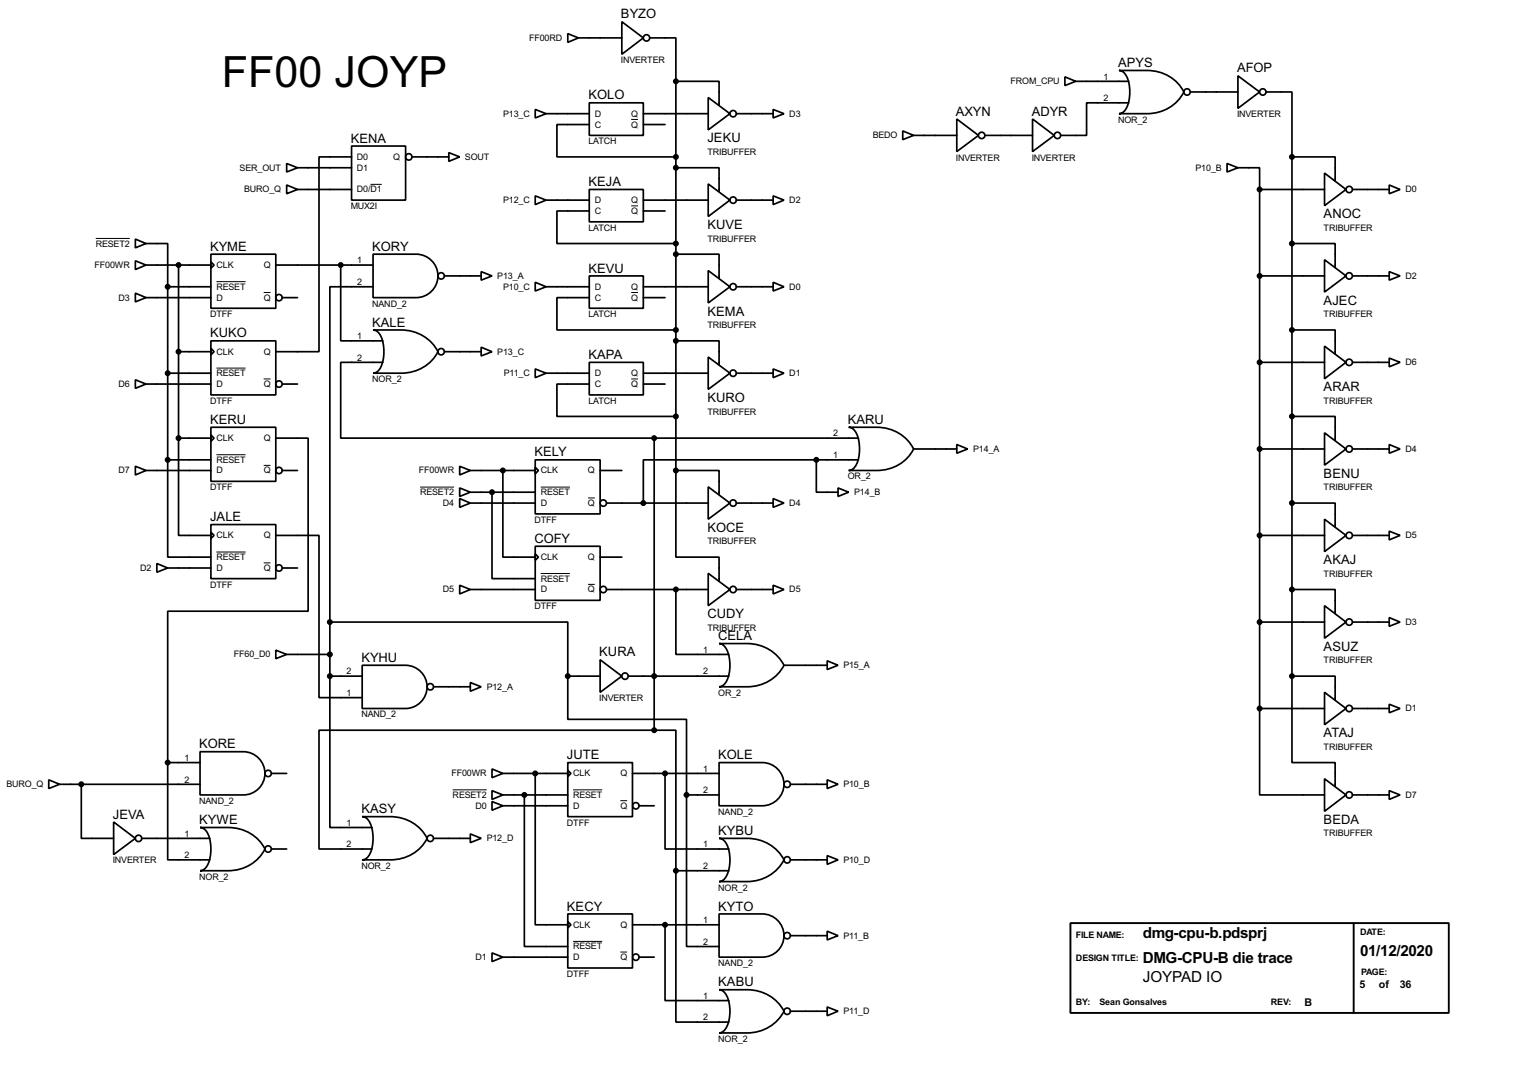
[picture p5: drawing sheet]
<svg xmlns="http://www.w3.org/2000/svg" width="358mm" height="256mm" viewBox="0 0 358 256" stroke-linecap="round" stroke-linejoin="round" font-family="sans-serif">
<g fill="none" stroke="#000" stroke-width=".4">
<path d="M133.4 7.9l2.5 1-2.5 1.1zM135.9 8.9h10.2M146.1 5.1l5.1 3.8-5.1 3.9zM152.7 8.9h6.1v10.2M158.8 19.1h10.2v5.6M158.8 19.1v91.4M250.2 18.1l2.6 1-2.6 1zM252.8 19.1h12.4M262.9 16.6h6.6a9.5 9.5 0 0 1 8.7 5 9.5 9.5 0 0 1-8.7 5.1h-6.6a3.2 3.2 0 0 0 2.4-3.1 7.7 7.7 0 0 0-1.3-6.6zM290.9 17.8l5.1 3.8-5.1 3.9zM67.4 38.4l2.5 1-2.5 1zM69.9 39.4h12.7"/>
<path d="M82.6 34.3h12.7v12.7h-12.7zM82.6 36.9h-7.6v45.7h-10.2M96.8 36.9h8.7M105.5 35.9l2.5 1-2.5 1zM125.8 25.7l2.5 1-2.5 1zM128.3 26.7h10.2M138.5 24.2h12.7v7.6h-12.7zM138.5 29.3h-7.6v7.6h27.9M151.2 26.7h15.2M151.2 29.3h5.1M158.8 39.4h10.2v5.6M166.4 22.9l5.1 3.8-5.1 3.8z"/>
<path d="M173 26.7h8.7M181.7 25.7l2.5 1-2.5 1zM212.1 30.8l2.6 1-2.6 1zM214.7 31.8h10.1M224.8 28l5.1 3.8-5.1 3.8zM231.4 31.8h11.2M242.6 28l5.1 3.8-5.1 3.8zM265.2 24.2h-9.9v7.6h-6.1M279.7 21.6h11.2M288.3 38.4l2.6 1-2.6 1zM290.9 39.4h5.1v5.1M297.5 21.6h6.1v15.3"/>
<path d="M303.6 36.9h10.1v5.6M303.6 36.9v121.9M31.8 56.2l2.5 1-2.5 1zM34.3 57.2h5.1v10.2M49.6 59.7h15.2v12.7h-15.2zM67.4 43.5l2.5 1-2.5 1zM69.9 44.5h12.7M87.7 59.7h10.1a5.1 5.1 0 0 1 5.1 5.1 5.1 5.1 0 0 1-5.1 5.1h-10.1zM125.8 46l2.5 1-2.5 1.1zM128.3 47h10.2M138.5 44.5h12.7v7.6h-12.7zM138.5 49.6h-7.6v7.6h27.9"/>
<path d="M151.2 47h15.2M151.2 49.6h5.1M158.8 59.7h10.2v5.6M166.4 43.2l5.1 3.8-5.1 3.9zM173 47h8.7M181.7 46l2.5 1-2.5 1.1zM296 44.5h15.2M296 44.5v121.9M303.6 57.2h10.1v5.6M311.2 40.7l5.1 3.8-5.1 3.8zM317.8 44.5h8.6M326.4 43.5l2.6 1-2.6 1z"/>
<path d="M31.8 68.9l2.5 1-2.5 1zM31.8 61.3l2.5 1-2.5 1zM34.3 69.9h15.3M34.3 62.3h15.3M39.4 67.4h10.2M39.4 67.4v40.6M42 62.3v40.6M49.6 61.5l.7 .8-.7 .7zM64.8 62.3h22.9M66.3 69.9h3.6M80.1 62.3v17.8h9.9M87.7 77.5h6.6a9.6 9.6 0 0 1 8.6 5.1 9.5 9.5 0 0 1-8.6 5.1h-6.6a3.2 3.2 0 0 0 2.3-3.2 7.8 7.8 0 0 0-1.3-6.6z"/>
<path d="M87.7 67.4h-10.2v78.7M104.4 64.8h8.7M113.1 63.8l2.5 1-2.5 1zM125.8 66.3l2.5 1.1-2.5 1zM128.3 67.4h10.2M138.5 64.8h12.7v7.6h-12.7zM138.5 69.9h-7.6v7.6h27.9M151.2 67.4h15.2M151.2 69.9h5.1M166.4 63.6l5.1 3.8-5.1 3.8zM173 67.4h8.7M181.7 66.3l2.5 1.1-2.5 1z"/>
<path d="M296 64.8h15.2M303.6 77.5h10.1v5.6M311.2 61l5.1 3.8-5.1 3.8zM317.8 64.8h8.6M326.4 63.8l2.6 1-2.6 1zM31.8 89.2l2.5 1-2.5 1zM34.3 90.2h15.3M39.4 87.7h10.2M42 82.6h7.6M49.6 80.1h15.2v12.7h-15.2zM49.6 81.8l.7 .8-.7 .8zM66.3 90.2h3.6"/>
<path d="M90 85.1h-9.9v17.8h73.6M104.4 82.6h8.7M113.1 81.6l2.5 1-2.5 1zM125.8 86.7l2.5 1-2.5 1zM128.3 87.7h10.2M138.5 85.1h12.7v7.7h-12.7zM138.5 90.2h-7.6v7.6h27.9M151.2 87.7h15.2M151.2 90.2h5.1M158.8 80.1h10.2v5.6M166.4 83.9l5.1 3.8-5.1 3.8zM173 87.7h8.7"/>
<path d="M181.7 86.7l2.5 1-2.5 1zM296 85.1h15.2M303.6 97.8h10.1v5.6M311.2 81.3l5.1 3.8-5.1 3.9zM317.8 85.1h8.6M326.4 84.1l2.6 1-2.6 1.1zM31.8 109.5l2.5 1-2.5 1.1zM34.3 110.5h15.3M39.4 108v22.9h10.2M39.4 108h10.2M42 102.9v22.9h7.6M42 102.9h7.6"/>
<path d="M49.6 100.4h15.2v12.7h-15.2zM49.6 102.2l.7 .7-.7 .8zM64.8 102.9h7.6v40.7h-33v35.5M66.3 110.5h3.6M108 117.1l2.5 1.1-2.5 1zM108 109.5l2.5 1-2.5 1.1zM108 114.6l2.5 1-2.5 1zM110.5 118.2h15.3M110.5 110.5h15.3M110.5 115.6h15.3M115.6 115.6v20.3h10.2M118.2 110.5v20.4h7.6"/>
<path d="M125.8 108h15.2v12.7h-15.2zM125.8 109.8l.7 .7-.7 .8zM141 110.5h5.1M142.5 118.2h23.9M153.7 102.9h48M153.7 102.9v68.6M158.8 110.5h10.2v5.6M158.8 110.5v20.4h10.2v5.6M166.4 114.4l5.1 3.8-5.1 3.8zM173 118.2h8.7M181.7 117.1l2.5 1.1-2.5 1zM191.8 108h-40.6v10.2"/>
<path d="M191.8 108v7.6h5.1M191.8 108h9.9M196.9 114.6l2.5 1-2.5 1zM199.4 100.4h6.6a9.5 9.5 0 0 1 8.7 5.1 9.5 9.5 0 0 1-8.7 5h-6.6a3.1 3.1 0 0 0 2.4-3.1 7.8 7.8 0 0 0-1.3-6.6zM214.7 105.5h10.1M224.8 104.4l2.6 1.1-2.6 1zM296 105.5h15.2M303.6 118.2h10.1v5.6M311.2 101.7l5.1 3.8-5.1 3.8zM317.8 105.5h8.6M326.4 104.4l2.6 1.1-2.6 1zM36.9 132.4l2.5 1-2.5 1z"/>
<path d="M39.4 133.4h10.2M49.6 123.2h15.2v12.7h-15.2zM49.6 125l.7 .8-.7 .7zM64.8 125.8h10.2v38.1h10.1M66.3 133.4h3.6M108 137.5l2.5 1-2.5 1zM110.5 138.5h15.3M125.8 128.3h15.2v12.7h-15.2zM125.8 130.1l.7 .8-.7 .7zM141 130.9h5.1M142.5 138.5h23.9M158.8 138.5v15.2h12.5"/>
<path d="M166.4 134.7l5.1 3.8-5.1 3.8zM173 138.5h8.7M181.7 137.5l2.5 1-2.5 1zM296 125.8h15.2M303.6 138.5h10.1v5.6M311.2 122l5.1 3.8-5.1 3.8zM317.8 125.8h8.6M326.4 124.8l2.6 1-2.6 1zM64.8 152.7l2.6 1-2.6 1zM67.4 153.7h10.1M77.5 146.1h55.9v12.7M77.5 158.8v35.6h9.9"/>
<path d="M77.5 158.8h7.6M77.5 146.1v12.7M85.1 156.3h10.2a5.1 5.1 0 0 1 5.1 5 5.1 5.1 0 0 1-5.1 5.1h-10.2zM133.4 158.8v10.2h27.9v17.7M133.4 158.8h7.6M141 155l5.1 3.8-5.1 3.8zM147.6 158.8h23.7M169 151.2h6.6a9.6 9.6 0 0 1 8.6 5.1 9.6 9.6 0 0 1-8.6 5h-6.6a3.2 3.2 0 0 0 2.3-3.1 7.7 7.7 0 0 0-1.3-6.6zM184.2 156.3h10.2M194.4 155.2l2.5 1.1-2.5 1zM296 146.1h15.2M303.6 158.8v20.3h10.1v5.6"/>
<path d="M303.6 158.8h10.1v5.6M311.2 142.3l5.1 3.8-5.1 3.8zM317.8 146.1h8.6M326.4 145.1l2.6 1-2.6 1zM39.4 179.1v22.9h9.9M39.4 179.1h7.6M47 176.6h10.2a5.1 5.1 0 0 1 5.1 5 5.1 5.1 0 0 1-5.1 5.1h-10.2zM101.9 161.3h8.6M110.5 160.3l2.6 1-2.6 1.1zM133.4 179.1h15.2v12.7h-15.2zM153.7 171.5h5.1v33M153.7 171.5h-78.7v27.9h12.4"/>
<path d="M169 179.1h10.1a5.1 5.1 0 0 1 5.1 5.1 5.1 5.1 0 0 1-5.1 5.1h-10.1zM296 166.4v20.3h15.2M296 166.4h15.2M311.2 162.6l5.1 3.8-5.1 3.8zM317.8 166.4h8.6M326.4 165.4l2.6 1-2.6 1zM11.5 183.2l2.5 1-2.5 1zM14 184.2h33M19.1 184.2v12.7h7.6M26.7 193.1l5.1 3.8-5.1 3.8zM33.3 196.9h16M47 194.4h6.6a9.5 9.5 0 0 1 8.7 5 9.5 9.5 0 0 1-8.7 5.1h-6.6a3.2 3.2 0 0 0 2.4-3.1 7.7 7.7 0 0 0-1.3-6.6z"/>
<path d="M63.8 181.7h3.6M63.8 199.4h3.6M85.1 191.8h6.6a9.5 9.5 0 0 1 8.7 5.1 9.5 9.5 0 0 1-8.7 5.1h-6.6a3.2 3.2 0 0 0 2.4-3.2 7.8 7.8 0 0 0-1.3-6.6zM101.9 196.9h8.6M110.5 195.9l2.6 1-2.6 1zM115.6 188.3l2.6 1-2.6 1zM115.6 180.6l2.6 1.1-2.6 1zM115.6 185.7l2.6 1-2.6 1.1zM118.2 186.7h15.2M118.2 189.3h15.2M118.2 181.7h15.2M123.2 186.7v35.6h10.2"/>
<path d="M125.8 181.7v35.5h7.6M133.4 180.9l.8 .8-.8 .7zM148.6 181.7h20.4M150.2 189.3h3.5M156.3 181.7v17.7h15M161.3 186.7v35.6h7.7M161.3 186.7h7.7M169 196.9h6.6a9.6 9.6 0 0 1 8.6 5.1 9.6 9.6 0 0 1-8.6 5.1h-6.6a3.2 3.2 0 0 0 2.3-3.2 7.6 7.6 0 0 0-1.3-6.6zM185.7 184.2h8.7M194.4 183.2l2.5 1-2.5 1zM311.2 182.9l5.1 3.8-5.1 3.9zM317.8 186.7h8.6"/>
<path d="M326.4 185.7l2.6 1-2.6 1.1zM133.4 214.7h15.2v12.7h-15.2zM133.4 216.5l.8 .7-.8 .8zM148.6 217.2h20.4M156.3 217.2v17.8h15M158.8 204.5v35.6h12.5M158.8 204.5h12.5M169 214.7h10.1a5.1 5.1 0 0 1 5.1 5 5.1 5.1 0 0 1-5.1 5.1h-10.1zM185.7 219.8h8.7M185.7 202h8.7M194.4 218.7l2.5 1.1-2.5 1zM194.4 201l2.5 1-2.5 1z"/>
<path d="M115.6 223.8l2.6 1-2.6 1.1zM118.2 224.8h15.2M150.2 224.8h3.5M169 232.5h6.6a9.6 9.6 0 0 1 8.6 5 9.6 9.6 0 0 1-8.6 5.1h-6.6a3.2 3.2 0 0 0 2.3-3.1 7.6 7.6 0 0 0-1.3-6.6zM185.7 237.5h8.7M194.4 236.5l2.5 1-2.5 1.1z"/>
<circle cx="151.9" cy="8.9" r=".75"/>
<circle cx="96" cy="36.9" r=".75"/>
<circle cx="172.2" cy="26.7" r=".75"/>
<circle cx="230.6" cy="31.8" r=".75"/>
<circle cx="248.4" cy="31.8" r=".75"/>
<circle cx="278.9" cy="21.6" r=".75"/>
<circle cx="296.7" cy="21.6" r=".75"/>
<circle cx="172.2" cy="47" r=".75"/>
<circle cx="317" cy="44.5" r=".75"/>
<circle cx="65.5" cy="69.9" r=".75"/>
<circle cx="103.6" cy="64.8" r=".75"/>
<circle cx="172.2" cy="67.4" r=".75"/>
<circle cx="317" cy="64.8" r=".75"/>
<circle cx="65.5" cy="90.2" r=".75"/>
<circle cx="103.6" cy="82.6" r=".75"/>
<circle cx="172.2" cy="87.7" r=".75"/>
<circle cx="317" cy="85.1" r=".75"/>
<circle cx="65.5" cy="110.5" r=".75"/>
<circle cx="141.7" cy="118.2" r=".75"/>
<circle cx="172.2" cy="118.2" r=".75"/>
<circle cx="317" cy="105.5" r=".75"/>
<circle cx="65.5" cy="133.4" r=".75"/>
<circle cx="141.7" cy="138.5" r=".75"/>
<circle cx="172.2" cy="138.5" r=".75"/>
<circle cx="317" cy="125.8" r=".75"/>
<circle cx="146.8" cy="158.8" r=".75"/>
<circle cx="317" cy="146.1" r=".75"/>
<circle cx="101.1" cy="161.3" r=".75"/>
<circle cx="317" cy="166.4" r=".75"/>
<circle cx="32.5" cy="196.9" r=".75"/>
<circle cx="63" cy="199.4" r=".75"/>
<circle cx="63" cy="181.7" r=".75"/>
<circle cx="101.1" cy="196.9" r=".75"/>
<circle cx="149.4" cy="189.3" r=".75"/>
<circle cx="184.9" cy="184.2" r=".75"/>
<circle cx="317" cy="186.7" r=".75"/>
<circle cx="184.9" cy="219.8" r=".75"/>
<circle cx="184.9" cy="202" r=".75"/>
<circle cx="149.4" cy="224.8" r=".75"/>
<circle cx="184.9" cy="237.5" r=".75"/>
</g>
<g fill="#000" stroke="#000" stroke-width=".4">
<circle cx="158.8" cy="19.1" r=".5"/>
<circle cx="158.8" cy="36.9" r=".5"/>
<circle cx="158.8" cy="39.4" r=".5"/>
<circle cx="303.5" cy="36.9" r=".5"/>
<circle cx="158.8" cy="59.7" r=".5"/>
<circle cx="158.8" cy="57.2" r=".5"/>
<circle cx="295.9" cy="44.5" r=".5"/>
<circle cx="303.5" cy="57.2" r=".5"/>
<circle cx="39.4" cy="67.4" r=".5"/>
<circle cx="41.9" cy="62.3" r=".5"/>
<circle cx="80" cy="62.3" r=".5"/>
<circle cx="158.8" cy="77.5" r=".5"/>
<circle cx="295.9" cy="64.8" r=".5"/>
<circle cx="303.5" cy="77.5" r=".5"/>
<circle cx="39.4" cy="87.7" r=".5"/>
<circle cx="41.9" cy="82.6" r=".5"/>
<circle cx="158.8" cy="97.8" r=".5"/>
<circle cx="158.8" cy="80.1" r=".5"/>
<circle cx="295.9" cy="85.1" r=".5"/>
<circle cx="303.5" cy="97.8" r=".5"/>
<circle cx="39.4" cy="108" r=".5"/>
<circle cx="41.9" cy="102.9" r=".5"/>
<circle cx="115.6" cy="115.6" r=".5"/>
<circle cx="118.1" cy="110.5" r=".5"/>
<circle cx="151.1" cy="118.2" r=".5"/>
<circle cx="153.7" cy="102.9" r=".5"/>
<circle cx="158.8" cy="110.5" r=".5"/>
<circle cx="191.8" cy="108" r=".5"/>
<circle cx="295.9" cy="105.5" r=".5"/>
<circle cx="303.5" cy="118.2" r=".5"/>
<circle cx="158.8" cy="138.5" r=".5"/>
<circle cx="295.9" cy="125.8" r=".5"/>
<circle cx="303.5" cy="138.5" r=".5"/>
<circle cx="77.5" cy="158.8" r=".5"/>
<circle cx="77.5" cy="153.7" r=".5"/>
<circle cx="77.5" cy="146.1" r=".5"/>
<circle cx="133.4" cy="158.8" r=".5"/>
<circle cx="153.7" cy="158.8" r=".5"/>
<circle cx="295.9" cy="146.1" r=".5"/>
<circle cx="303.5" cy="158.8" r=".5"/>
<circle cx="39.4" cy="179.1" r=".5"/>
<circle cx="153.7" cy="171.5" r=".5"/>
<circle cx="295.9" cy="166.4" r=".5"/>
<circle cx="19.1" cy="184.2" r=".5"/>
<circle cx="123.2" cy="186.7" r=".5"/>
<circle cx="125.7" cy="181.7" r=".5"/>
<circle cx="156.2" cy="181.7" r=".5"/>
<circle cx="161.3" cy="186.7" r=".5"/>
<circle cx="156.2" cy="217.2" r=".5"/>
<circle cx="158.8" cy="204.5" r=".5"/>
</g>
<g fill="none" stroke="#000" stroke-width=".23">
<path d="M148.3 28.1h1.6M22.5 56h8M87.1 43.3h2.6M148.3 48.4h1.6M50.9 66.2h6.8M62 68.7h1.6M148.3 68.7h1.6M50.9 86.5h6.8M62 89h1.6M148.3 89h1.6M50.9 106.8h6.8M62 109.3h1.6"/>
<path d="M98.7 114.4h8M127.1 114.4h6.8M138.2 117h1.6M50.9 129.7h6.8M62 132.2h1.6M127.1 134.7h6.8M138.2 137.3h1.6M106.4 185.5h8M134.7 185.5h6.8M145.8 188.1h1.6M134.7 221.1h6.8M145.8 223.6h1.6"/>
</g>
<path d="M251.5 216.8h88.9v21.1h-88.9zM318.1 216.8v21.1" fill="none" stroke="#000" stroke-width=".45"/>
<text font-size="11.3" x="52.1" y="20.5">FF00 JOYP</text>
<g font-size="4">
<text x="268.5" y="220.4">dmg-cpu-b.pdsprj</text>
<text x="268.5" y="226.2">DMG-CPU-B die trace</text>
<text x="319.6" y="224.5">01/12/2020</text>
<text x="268.5" y="230.6">JOYPAD IO</text>
</g>
<g font-size="3.4">
<text x="145.9" y="4.3">BYZO</text>
<text x="262.7" y="15.8">APYS</text>
<text x="290.7" y="17">AFOP</text>
<text x="138.3" y="23.3">KOLO</text>
<text x="224.6" y="27.2">AXYN</text>
<text x="242.4" y="27.2">ADYR</text>
<text x="82.4" y="33.5">KENA</text>
<text x="166.2" y="33.5">JEKU</text>
<text x="138.3" y="43.7">KEJA</text>
<text x="166.2" y="53.8">KUVE</text>
<text x="311" y="51.3">ANOC</text>
<text x="49.4" y="58.9">KYME</text>
<text x="87.5" y="58.9">KORY</text>
<text x="138.3" y="64">KEVU</text>
<text x="311" y="71.6">AJEC</text>
<text x="87.5" y="76.7">KALE</text>
<text x="166.2" y="74.1">KEMA</text>
<text x="49.4" y="79.3">KUKO</text>
<text x="138.3" y="84.3">KAPA</text>
<text x="166.2" y="94.4">KURO</text>
<text x="311" y="91.9">ARAR</text>
<text x="49.4" y="99.6">KERU</text>
<text x="199.2" y="99.6">KARU</text>
<text x="125.6" y="107.2">KELY</text>
<text x="311" y="112.2">BENU</text>
<text x="49.4" y="122.4">JALE</text>
<text x="166.2" y="124.9">KOCE</text>
<text x="125.6" y="127.5">COFY</text>
<text x="311" y="132.5">AKAJ</text>
<text x="166.2" y="145.2">CUDY</text>
<text x="84.9" y="155.5">KYHU</text>
<text x="140.8" y="154.2">KURA</text>
<text x="168.8" y="150.4">CELA</text>
<text x="311" y="152.9">ASUZ</text>
<text x="311" y="173.2">ATAJ</text>
<text x="46.8" y="175.8">KORE</text>
<text x="133.2" y="178.3">JUTE</text>
<text x="168.8" y="178.3">KOLE</text>
<text x="84.9" y="191">KASY</text>
<text x="26.5" y="192.3">JEVA</text>
<text x="46.8" y="193.6">KYWE</text>
<text x="168.8" y="196.1">KYBU</text>
<text x="311" y="193.5">BEDA</text>
<text x="133.2" y="213.9">KECY</text>
<text x="168.8" y="213.9">KYTO</text>
<text x="168.8" y="231.7">KABU</text>
</g>
<g font-size="2.8">
<text x="319.4" y="232.2">5</text>
<text x="324" y="232.2">of</text>
<text x="328.9" y="232.2">36</text>
<text x="306.5" y="236.2">B</text>
</g>
<g font-size="2.4">
<text x="124.3" y="9.6">FF00RD</text>
<text x="145.9" y="14.8">INVERTER</text>
<text x="237.5" y="19.8">FROM_CPU</text>
<text x="259.3" y="18.7">1</text>
<text x="259.3" y="23.7">2</text>
<text x="118.2" y="27.4">P13_C</text>
<text x="139.8" y="27.4">D</text>
<text x="139.8" y="30">C</text>
<text x="148.3" y="27.4">Q</text>
<text x="148.3" y="30">Q</text>
<text x="185.5" y="27.4">D3</text>
<text x="262.7" y="28.8">NOR_2</text>
<text x="290.7" y="27.5">INVERTER</text>
<text x="138.3" y="33.9">LATCH</text>
<text x="205.1" y="32.5">BEDO</text>
<text x="56.3" y="40.1">SER_OUT</text>
<text x="83.9" y="37.5">D0</text>
<text x="83.9" y="40.1">D1</text>
<text x="92.4" y="37.5">Q</text>
<text x="109.3" y="37.5">SOUT</text>
<text x="166.2" y="36.4">TRIBUFFER</text>
<text x="224.6" y="37.7">INVERTER</text>
<text x="242.4" y="37.7">INVERTER</text>
<text x="280.9" y="40.1">P10_B</text>
<text x="57.4" y="45.2">BURO_Q</text>
<text x="83.9" y="45.2">D0/D1</text>
<text x="118.2" y="47.7">P12_C</text>
<text x="139.8" y="47.7">D</text>
<text x="148.3" y="47.7">Q</text>
<text x="185.5" y="47.7">D2</text>
<text x="330.3" y="45.2">D0</text>
<text x="82.4" y="49.1">MUX2I</text>
<text x="139.8" y="50.2">C</text>
<text x="148.3" y="50.2">Q</text>
<text x="22.5" y="57.9">RESET2</text>
<text x="138.3" y="54.2">LATCH</text>
<text x="166.2" y="56.8">TRIBUFFER</text>
<text x="311" y="54.2">TRIBUFFER</text>
<text x="22.2" y="62.9">FF00WR</text>
<text x="50.9" y="62.9">CLK</text>
<text x="62" y="62.9">Q</text>
<text x="84" y="61.9">1</text>
<text x="116.9" y="65.5">P13_A</text>
<text x="330.3" y="65.5">D2</text>
<text x="27.9" y="70.6">D3</text>
<text x="50.9" y="70.6">D</text>
<text x="50.9" y="68.1">RESET</text>
<text x="62" y="70.6">Q</text>
<text x="84" y="67">2</text>
<text x="87.5" y="72">NAND_2</text>
<text x="118.2" y="68.1">P10_C</text>
<text x="139.8" y="68.1">D</text>
<text x="139.8" y="70.6">C</text>
<text x="148.3" y="68.1">Q</text>
<text x="148.3" y="70.6">Q</text>
<text x="185.5" y="68.1">D0</text>
<text x="49.4" y="74.5">DTFF</text>
<text x="138.3" y="74.5">LATCH</text>
<text x="166.2" y="77.1">TRIBUFFER</text>
<text x="311" y="74.5">TRIBUFFER</text>
<text x="50.9" y="83.3">CLK</text>
<text x="62" y="83.3">Q</text>
<text x="84" y="79.7">1</text>
<text x="116.9" y="83.3">P13_C</text>
<text x="50.9" y="88.4">RESET</text>
<text x="84" y="84.7">2</text>
<text x="87.5" y="89.8">NOR_2</text>
<text x="118.4" y="88.4">P11_C</text>
<text x="139.8" y="88.4">D</text>
<text x="148.3" y="88.4">Q</text>
<text x="185.5" y="88.4">D1</text>
<text x="330.3" y="85.8">D6</text>
<text x="27.9" y="90.9">D6</text>
<text x="49.4" y="94.9">DTFF</text>
<text x="50.9" y="90.9">D</text>
<text x="62" y="90.9">Q</text>
<text x="138.3" y="94.9">LATCH</text>
<text x="139.8" y="90.9">C</text>
<text x="148.3" y="90.9">Q</text>
<text x="311" y="94.9">TRIBUFFER</text>
<text x="166.2" y="97.4">TRIBUFFER</text>
<text x="50.9" y="103.6">CLK</text>
<text x="62" y="103.6">Q</text>
<text x="195.8" y="107.6">1</text>
<text x="195.8" y="102.5">2</text>
<text x="228.7" y="106.2">P14_A</text>
<text x="330.3" y="106.2">D4</text>
<text x="27.9" y="111.2">D7</text>
<text x="50.9" y="111.2">D</text>
<text x="50.9" y="108.7">RESET</text>
<text x="62" y="111.2">Q</text>
<text x="98.4" y="111.2">FF00WR</text>
<text x="127.1" y="111.2">CLK</text>
<text x="138.2" y="111.2">Q</text>
<text x="199.2" y="112.6">OR_2</text>
<text x="49.4" y="115.2">DTFF</text>
<text x="98.7" y="116.3">RESET2</text>
<text x="104.1" y="118.9">D4</text>
<text x="127.1" y="118.9">D</text>
<text x="127.1" y="116.3">RESET</text>
<text x="138.2" y="118.9">Q</text>
<text x="185.5" y="118.9">D4</text>
<text x="200.7" y="116.3">P14_B</text>
<text x="311" y="115.2">TRIBUFFER</text>
<text x="125.6" y="122.8">DTFF</text>
<text x="50.9" y="126.5">CLK</text>
<text x="50.9" y="131.6">RESET</text>
<text x="62" y="126.5">Q</text>
<text x="127.1" y="131.6">CLK</text>
<text x="138.2" y="131.6">Q</text>
<text x="166.2" y="127.9">TRIBUFFER</text>
<text x="330.3" y="126.5">D5</text>
<text x="33" y="134.1">D2</text>
<text x="50.9" y="134.1">D</text>
<text x="62" y="134.1">Q</text>
<text x="127.1" y="136.6">RESET</text>
<text x="311" y="135.5">TRIBUFFER</text>
<text x="49.4" y="138">DTFF</text>
<text x="104.1" y="139.2">D5</text>
<text x="125.6" y="143.1">DTFF</text>
<text x="127.1" y="139.2">D</text>
<text x="138.2" y="139.2">Q</text>
<text x="185.5" y="139.2">D5</text>
<text x="166.2" y="148.2">TRIBUFFER</text>
<text x="330.3" y="146.8">D3</text>
<text x="55" y="154.4">FF60_D0</text>
<text x="165.3" y="153.3">1</text>
<text x="311" y="155.8">TRIBUFFER</text>
<text x="81.5" y="158.4">2</text>
<text x="165.3" y="158.4">2</text>
<text x="198.2" y="157">P15_A</text>
<text x="81.5" y="163.5">1</text>
<text x="114.4" y="162">P12_A</text>
<text x="140.8" y="164.7">INVERTER</text>
<text x="168.8" y="163.4">OR_2</text>
<text x="330.3" y="167.1">D1</text>
<text x="84.9" y="168.5">NAND_2</text>
<text x="43.4" y="178.7">1</text>
<text x="311" y="176.1">TRIBUFFER</text>
<text x="1.5" y="184.9">BURO_Q</text>
<text x="43.4" y="183.8">2</text>
<text x="106.1" y="182.4">FF00WR</text>
<text x="134.7" y="182.4">CLK</text>
<text x="145.8" y="182.4">Q</text>
<text x="165.3" y="181.3">1</text>
<text x="198.2" y="184.9">P10_B</text>
<text x="46.8" y="188.8">NAND_2</text>
<text x="106.4" y="187.4">RESET2</text>
<text x="111.7" y="190">D0</text>
<text x="134.7" y="190">D</text>
<text x="134.7" y="187.4">RESET</text>
<text x="145.8" y="190">Q</text>
<text x="165.3" y="186.3">2</text>
<text x="168.8" y="191.4">NAND_2</text>
<text x="330.3" y="187.4">D7</text>
<text x="43.4" y="196.5">1</text>
<text x="81.5" y="194">1</text>
<text x="114.4" y="197.6">P12_D</text>
<text x="133.2" y="193.9">DTFF</text>
<text x="311" y="196.5">TRIBUFFER</text>
<text x="26.5" y="202.8">INVERTER</text>
<text x="43.4" y="201.6">2</text>
<text x="81.5" y="199">2</text>
<text x="165.3" y="199">1</text>
<text x="198.2" y="202.7">P10_D</text>
<text x="46.8" y="206.6">NOR_2</text>
<text x="84.9" y="204.1">NOR_2</text>
<text x="165.3" y="204.1">2</text>
<text x="168.8" y="209.2">NOR_2</text>
<text x="134.7" y="217.9">CLK</text>
<text x="145.8" y="217.9">Q</text>
<text x="165.3" y="216.8">1</text>
<text x="165.3" y="221.9">2</text>
<text x="198.2" y="220.5">P11_B</text>
<text x="252.8" y="220.3">FILE NAME:</text>
<text x="319.6" y="219.7">DATE:</text>
<text x="111.7" y="225.5">D1</text>
<text x="134.7" y="225.5">D</text>
<text x="134.7" y="223">RESET</text>
<text x="145.8" y="225.5">Q</text>
<text x="168.8" y="226.9">NAND_2</text>
<text x="252.8" y="225.7">DESIGN TITLE:</text>
<text x="133.2" y="229.5">DTFF</text>
<text x="319.8" y="229.1">PAGE:</text>
<text x="165.3" y="234.6">1</text>
<text x="165.3" y="239.7">2</text>
<text x="198.2" y="238.2">P11_D</text>
<text x="252.8" y="236">BY:</text>
<text x="258.4" y="236">Sean Gonsalves</text>
<text x="298.6" y="236.1">REV:</text>
<text x="168.8" y="244.7">NOR_2</text>
</g>
</svg>
